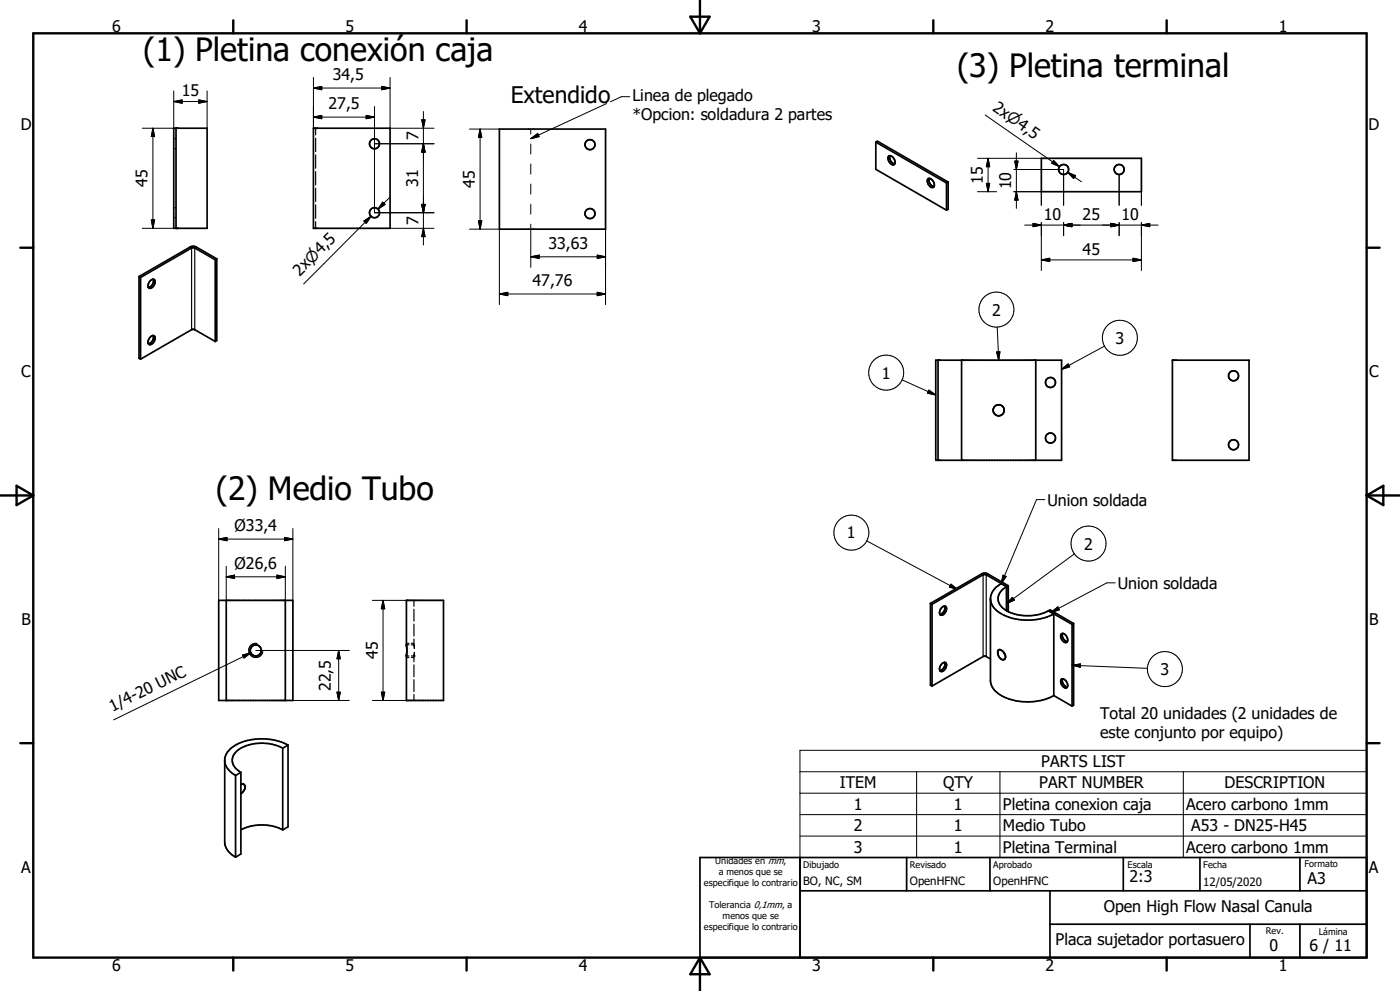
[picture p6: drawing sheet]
<svg xmlns="http://www.w3.org/2000/svg" width="420mm" height="297mm" viewBox="0 0 420 297" stroke-linecap="round" stroke-linejoin="round" font-family="sans-serif">
<g fill="none" stroke="#000" stroke-width=".51">
<path d="M52.1 38.4h10v30h-10zM52.8 38.4v30M94 38.4h23v30h-23zM149.8 38.7h31.9v30h-31.9zM262.7 42.6v8.1l21.2 12.3M262.7 42.6l.5-.3 21.2 12.3M262.7 42.6l21.2 12.2M266.6 46.8a1.6 1.6 0 0 1 1.9 1.8 .75 .75 0 0 1-.6 .8 .75 .75 0 0 1-.8-.5 1.82 1.82 0 0 1-.5-2.1zM267 46.7a2 2 0 0 0 1.4 2.4M278.4 53.6a1.57 1.57 0 0 1 1.9 1.8 .76 .76 0 0 1-.6 .8 .76 .76 0 0 1-.9-.5 1.83 1.83 0 0 1-.4-2.1zM278.8 53.5a2 2 0 0 0 1.4 2.4M283.9 54.8v8.2"/>
<path d="M284.4 54.6l-.5 .2M284.4 54.6v8.1l-.5 .3M312.4 47.4h30v10.1h-30zM64.6 77.9l-6.3-3.7h-.7l-15.4 9M64.6 77.9v24.4M65 77.6l-6.1-3.6a2.03 2.03 0 0 0-1.9 0l-15.3 8.9M65 77.6l-.4 .3M65 77.6v24.5l-.4 .2M41.7 82.9l.5 .3M41.7 82.9v24.5l.5 .2M42.2 83.2v24.4M45.1 84.2a.81 .81 0 0 1 1.1-.4 .81 .81 0 0 1 .3 1.2 1.5 1.5 0 0 1-1.9 1.3 1.76 1.76 0 0 1 .5-2.1z"/>
<path d="M45.9 83.7a2 2 0 0 1-1.4 2.5M45.1 101a.81 .81 0 0 1 1.1-.4 .81 .81 0 0 1 .3 1.2 1.46 1.46 0 0 1-1.9 1.3 1.76 1.76 0 0 1 .5-2.1zM45.9 100.6a1.98 1.98 0 0 1-1.4 2.4M64.6 102.3l-6.2-3.5-.6-.1-15.6 8.9M280.7 108h37.8v30h-37.8zM281.4 108v30M288.5 108v30M310.7 108v30M351.7 108h23v30h-23zM65.6 179.9h22.3v30h-22.3zM67.9 179.9v30M85.6 179.9v30"/>
<path d="M121.9 179.9h11.1v30h-11.1zM297.1 179.4v24.5a6 6 0 0 0 4.1 5 17.6 17.6 0 0 0 14.9-.4M302 175.8l-6.1-3.5-.7-.1-15.6 8.9M302 175.8v7.3M302 175.8l-1.6-.9a4.8 4.8 0 0 0-2.7 6.5 12 12 0 0 0 10.4 4.5 16.4 16.4 0 0 0 8-1.9v24.5M302 175.8a3.7 3.7 0 0 0-1.7 5.9l1.7 1.4M302.5 175.5l-6.2-3.5-1.2-.2-16 9.1M302.5 175.5l-.5 .3M302.5 175.5v7.8M121.9 193.3v.1M121.9 196.5h.1M279.1 180.9l.5 .2"/>
<path d="M279.1 180.9v24.4l.5 .3M279.6 181.1v24.5M282.5 182.1a.81 .81 0 0 1 1.2-.4 .81 .81 0 0 1 .2 1.2 1.43 1.43 0 0 1-1.9 1.3 1.76 1.76 0 0 1 .5-2.1zM282.5 199a.8 .8 0 0 1 1.1-.4 .8 .8 0 0 1 .3 1.2 1.47 1.47 0 0 1-1.9 1.3 1.8 1.8 0 0 1 .5-2.1zM283.4 181.7a2 2 0 0 1-1.4 2.4M283.4 198.5a2 2 0 0 1-1.4 2.5M297.1 197.5l-1.4-.8h-.6l-15.5 8.9M299.5 194.9a1.82 1.82 0 0 1 2.1 1.7 .92 .92 0 0 1-.6 1.1 .92 .92 0 0 1-1.2-.6l-.5-1.2zM301.1 195.5l.4 .7M302 183.1a14.1 14.1 0 0 0 12.5 0M314.5 183.1l.5-.3 7.1 4.1M314.5 183.1l7.1 4"/>
<path d="M318.4 190a1.52 1.52 0 0 1 1.9 1.6v.5a.85 .85 0 0 1-.9 .5 .85 .85 0 0 1-.7-.7 1.71 1.71 0 0 1-.3-1.9zM318.8 189.8a2 2 0 0 0 1.4 2.5M321.6 187.1v24.5M322.1 186.9v24.5l-.5 .2M322.1 186.9l-.5 .2M316.1 208.5l5.5 3.1M318.4 203.6a1.63 1.63 0 0 1 1.6 .7 1.63 1.63 0 0 1 .1 1.7 1.59 1.59 0 0 1-1.9-1.8zM318.8 203.5a2 2 0 0 0 1.4 2.4M67.4 228.2a5.9 5.9 0 0 0 3.3 4.2M70.7 232.4v24.5M72.3 235.1a.96 .96 0 0 1 1.2 .4 .96 .96 0 0 1-.2 1.2l-1 1.2M72.3 231.5v24.5l-1.6 .9"/>
<path d="M72.3 231.5l-1.6 .9M84.8 224.2v24.5M84.8 224.2a13.3 13.3 0 0 0-13.9 1 3.5 3.5 0 0 0 .9 6l.5 .3M86.4 223.3v24.5l-1.6 .9M86.4 223.3l-1.6 .9M86.4 223.3a16.9 16.9 0 0 0-17 .9 4.9 4.9 0 0 0-2 3.5v24.7a5.4 5.4 0 0 0 3.3 4.5M72.3 248.7a14.1 14.1 0 0 1 12.5 0M210 257h200v30h-200zM240 257v30M272 257v10M297 257v10M337 257v10"/>
<path d="M360 257v10M390 257v10M240 267h170M315 277h95M315 267v20M375 277v10M390 277v10"/>
<circle cx="112.3" cy="43.1" r="1.5"/>
<circle cx="177" cy="43.3" r="1.49"/>
<circle cx="319.1" cy="50.8" r="1.5"/>
<circle cx="335.7" cy="50.8" r="1.51"/>
<circle cx="112.3" cy="63.8" r="1.5"/>
<circle cx="177" cy="64" r="1.5"/>
<circle cx="315.1" cy="114.6" r="1.51"/>
<circle cx="370" cy="112.6" r="1.5"/>
<circle cx="299.6" cy="123" r="1.66"/>
<circle cx="315.1" cy="131.3" r="1.51"/>
<circle cx="370.1" cy="133.3" r="1.5"/>
<circle cx="76.7" cy="194.9" r="1.66"/>
</g>
<g fill="none" stroke="#000" stroke-width=".36">
<path d="M94.7 38.4v2M52.1 41.6h.2M52.1 44.6h.2M52.6 41.6h.2M52.6 44.6h.2M94.7 41.4v4M94.7 46.4v4M94.7 51.4v4M94.7 56.4v4M52.1 62.3h.2M52.1 65.3h.2M52.6 62.3h.2"/>
<path d="M52.6 65.3h.2M57 74l.5 .3v24.5M58.9 74l-.5 .3v24.5M94.7 61.4v4M94.7 66.4v2M124.2 179.9v1.8M294.5 172l.4 .3v24.5M296.3 172l-.4 .3v24.5M77.1 192.9a2.11 2.11 0 0 0-2.5 1.7 2.11 2.11 0 0 0 1.8 2.4 2.11 2.11 0 0 0 2.4-1.7M121.9 193.3h.8M121.9 196.6h.8M121.9 192.8h.8"/>
<path d="M121.9 197.1h.8M123.4 193.3h.8M123.4 196.6h.8M123.4 192.8h.8M123.4 197.1h.8M124.2 182.6v3.6M124.2 187v3.6M124.2 191.5l.1 2.9M124.2 196.6v1.8M124.2 199.3v3.5M124.2 193.3h.1M124.2 196.5v.1"/>
<path d="M124.2 196.5h.1M124.3 195.5l-.1 1M124.2 203.7v3.6M124.2 208.2v1.7"/>
</g>
<g fill="#000">
<circle cx="52.8" cy="38.4" r=".25"/>
<circle cx="52.8" cy="68.4" r=".25"/>
<circle cx="124.2" cy="196.6" r=".18"/>
</g>
<g fill="none" stroke="#000" stroke-width=".71">
<path d="M10 10h400v277h-400zM70 6.1v3.9M140 6.1v3.9M207.1 5h5.8l-2.9 5zM210 0v10M280 6.1v3.9M350 6.1v3.9M6.1 74.2h3.9M410 74.2h3.9M0 148.5h10M5 145.6l5 2.9-5 2.9zM410 148.5h10"/>
<path d="M410 148.5l5-2.9v5.8zM6.1 222.7h3.9M410 222.7h3.9M70 287v3.9M140 287v3.9M210 287v10M210 287l2.9 5h-5.8zM280 287v3.9M350 287v3.9"/>
</g>
<g fill="none" stroke="#000" stroke-width=".3">
<path d="M45.9 38.4v30M45.9 38.4l.5 2.5h-1zM52.1 30.4h10M52.1 30.4l2.5-.5v1zM52.1 27.3v11.1h-9.4M59.6 29.9l2.5 .5-2.5 .5zM62.1 27.3v11.1M94 26.4h23M94 26.4l2.5-.5v1zM94 35.1l2.5-.5v1zM94 23.2v15.2M94 35.1h18.3"/>
<path d="M109.9 34.6l2.4 .5-2.4 .5zM112.3 31.9v31.9h17.9M114.5 25.9l2.5 .5-2.5 .5zM117 23.2v15.2h13.2M126.5 35.9h1l-.5 2.5zM127 33.4v40M140.8 38.7h9M144 38.7v30M144 38.7l.5 2.5h-1zM159.2 38.7v1.5M182 31l-22.8 10.6M188.9 29h-2.5l-3.3 1.5"/>
<path d="M295.6 34.5l22.2 15.4M112.3 43.1h17.9M116.9 59.2l-3.5 3.5M127 43.1l.5 2.5h-1zM159.2 43.2v3M159.2 49.2v3M159.2 55.2v3M159.2 41.6l2.1-1.6 .4 .9zM293.2 57.5h5.8M293.2 47.4h19.2M295.9 55h1l-.5 2.5zM296.4 47.4v10.1"/>
<path d="M296.4 47.4l.5 2.6h-1zM304.1 57.5h8.3v4M304.1 50.8h15v10.7M304.4 48.3h1l-.5 2.5zM304.9 45.8v16.7M304.9 57.5l.5 2.5h-1zM315.8 48.5l2 1.4M316.1 48.1l1.7 1.8-2.3-1zM320.3 51.6l4.1 2.9M320.3 51.6l2.4 1.1-.6 .8zM335.7 52.3v9.2M342.4 57.5v4"/>
<path d="M42.7 68.4h9.4M45.4 65.9h1l-.5 2.5zM109.2 66.2l2.1-1.4-1.4 2.2zM111.3 64.8l-1.8 1.8M111.3 64.8l-20.2 20.3M114.8 60.6l.7 .7-2.1 1.4zM117 68.4h13.2M126.5 61.3h1l-.5 2.5zM127 68.4l.5 2.5h-1zM140.8 68.7h9v22.6M143.5 66.2h1l-.5 2.5zM159.2 61.2v3"/>
<path d="M159.2 67.2v12.9M159.2 77h22.5M159.2 77l2.5-.5v.9zM179.2 76.5l2.5 .5-2.5 .4zM181.7 68.7v22.6M307.4 67.5h40M309.9 67l2.5 .5-2.5 .4zM312.4 66.7v14.4M312.4 77.9h30M312.4 77.9l2.5-.5v1zM319.1 67.5l2.5-.5v.9zM319.1 66.7v3.9"/>
<path d="M333.2 67l2.5 .5-2.5 .4zM335.7 66.7v3.9M339.9 77.4l2.5 .5-2.5 .5zM342.4 67.5l2.5-.5v.9zM342.4 66.7v14.4M149.8 88.1h31.9M149.8 88.1l2.5-.5v1zM179.2 87.6l2.5 .5-2.5 .5zM299.2 98l.4 10M270.6 113.8l10.1 4.6M278.7 116.9l2 1.5-2.4-.6zM299 105.5l1-.1-.4 2.6z"/>
<path d="M318.5 110.7l1.9-1.6 .5 .8zM331.3 103.7l-12.8 7M65.6 158.4v21.5M87.9 158.4v21.5M313.4 149.7h-2.5l-10.5 25.2M65.6 161.6h22.3M65.6 161.6l2.5-.5v1zM67.9 172.9h17.7M67.9 172.9l2.5-.5v1zM67.9 169.7v10.2M83.1 172.4l2.5 .5-2.5 .5zM85.4 161.1l2.5 .5-2.5 .5z"/>
<path d="M85.6 169.7v10.2M111.7 179.9h10.2M114.9 179.9v30M114.9 179.9l.5 2.6h-1zM260 162.1l27.3 14.6M285.3 175.1l2 1.6-2.5-.7zM300.9 172.4l.9 .4-1.4 2.1zM303.7 179l.6 .8-2.3 1.1zM322.3 166l-20.3 14.9M334.6 174.7h-2.5l-16.8 8.8M72.8 196.3l2.4-.6-2 1.5zM75.2 195.7l-41.1 20.1"/>
<path d="M76.7 195h28.1M101.6 195v14.9M101.6 195l.5 2.4h-1zM315.3 183.5l2-1.6 .5 .9zM321.6 199.4l22.6 .9M321.6 199.4l2.5-.4v1zM85.6 209.9h19.2M101.1 207.4h1l-.5 2.5zM111.7 209.9h10.2M114.4 207.4h1l-.5 2.5zM240 224.9h170v32.1h-170zM240 231.3h170"/>
<path d="M240 237.7h170M275 231.3v25.7M300 231.3v25.7M355 231.3v25.7M240 244.2h170M240 250.6h170"/>
<circle cx="298.9" cy="92.8" r="5.2"/>
<circle cx="265.8" cy="111.7" r="5.3"/>
<circle cx="336" cy="101.2" r="5.2"/>
<circle cx="255.4" cy="159.6" r="5.2"/>
<circle cx="326.6" cy="162.9" r="5.2"/>
<circle cx="349.5" cy="200.5" r="5.3"/>
</g>
<g fill="#000" stroke="#000" stroke-width=".3">
<path d="M52.1 30.4l2.5-.5v1zM59.6 29.9l2.5 .5-2.5 .5zM94 26.4l2.5-.5v1zM94 35.1l2.5-.5v1zM109.9 34.6l2.4 .5-2.4 .5zM114.5 25.9l2.5 .5-2.5 .5zM126.5 35.9h1l-.5 2.5zM45.9 38.4l.5 2.5h-1zM127 43.1l.5 2.5h-1zM144 38.7l.5 2.5h-1zM159.2 41.6l2.1-1.6 .4 .9zM295.9 55h1l-.5 2.5z"/>
<path d="M296.4 47.4l.5 2.6h-1zM304.4 48.3h1l-.5 2.5zM304.9 57.5l.5 2.5h-1zM316.1 48.1l1.7 1.8-2.3-1zM320.3 51.6l2.4 1.1-.6 .8zM45.4 65.9h1l-.5 2.5zM109.2 66.2l2.1-1.4-1.4 2.2zM114.8 60.6l.7 .7-2.1 1.4zM126.5 61.3h1l-.5 2.5zM127 68.4l.5 2.5h-1zM143.5 66.2h1l-.5 2.5zM159.2 77l2.5-.5v.9z"/>
<path d="M179.2 76.5l2.5 .5-2.5 .4zM309.9 67l2.5 .5-2.5 .4zM312.4 77.9l2.5-.5v1zM319.1 67.5l2.5-.5v.9zM333.2 67l2.5 .5-2.5 .4zM339.9 77.4l2.5 .5-2.5 .5zM342.4 67.5l2.5-.5v.9zM149.8 88.1l2.5-.5v1zM179.2 87.6l2.5 .5-2.5 .5zM278.7 116.9l2 1.5-2.4-.6zM299 105.5l1-.1-.4 2.6zM318.5 110.7l1.9-1.6 .5 .8z"/>
<path d="M65.6 161.6l2.5-.5v1zM67.9 172.9l2.5-.5v1zM83.1 172.4l2.5 .5-2.5 .5zM85.4 161.1l2.5 .5-2.5 .5zM285.3 175.1l2 1.6-2.5-.7zM300.9 172.4l.9 .4-1.4 2.1zM303.7 179l.6 .8-2.3 1.1zM72.8 196.3l2.4-.6-2 1.5zM101.6 195l.5 2.4h-1zM114.9 179.9l.5 2.6h-1zM315.3 183.5l2-1.6 .5 .9zM321.6 199.4l2.5-.4v1z"/>
<path d="M101.1 207.4h1l-.5 2.5zM114.4 207.4h1l-.5 2.5z"/>
</g>
<g font-size="9.6">
<text x="43" y="18.3">(1) Pletina conexión caja</text>
<text x="287.1" y="23.1">(3) Pletina terminal</text>
<text x="64.7" y="149.8">(2) Medio Tubo</text>
</g>
<text font-size="6.9" x="153.2" y="30.9">Extendido</text>
<g font-size="4.8">
<text x="33.7" y="9.6">6</text>
<text x="103.7" y="9.6">5</text>
<text x="173.7" y="9.6">4</text>
<text x="243.7" y="9.6">3</text>
<text x="313.6" y="9.6">2</text>
<text x="383.6" y="9.6">1</text>
<text x="54.5" y="28.9">15</text>
<text x="99.8" y="24">34,5</text>
<text x="98.5" y="32.7">27,5</text>
<text x="189.7" y="30.3">Linea de plegado</text>
<text x="297.5" y="32.9" transform="rotate(35 297.5 32.9)">2xn4,5</text>
<text x="6.2" y="38.9">D</text>
<text x="189.7" y="36.1">*Opcion: soldadura 2 partes</text>
<text x="410.5" y="38.9">D</text>
<text x="125.5" y="42.1" transform="rotate(-90 125.5 42.1)">7</text>
<text x="44.3" y="56.1" transform="rotate(-90 44.3 56.1)">45</text>
<text x="125.4" y="56.1" transform="rotate(-90 125.4 56.1)">31</text>
<text x="142.4" y="56.3" transform="rotate(-90 142.4 56.3)">45</text>
<text x="294.8" y="55.1" transform="rotate(-90 294.8 55.1)">15</text>
<text x="303.3" y="56.8" transform="rotate(-90 303.3 56.8)">10</text>
<text x="313.1" y="65.9">10</text>
<text x="324.8" y="65.9">25</text>
<text x="336.4" y="65.9">10</text>
<text x="125.5" y="67.4" transform="rotate(-90 125.5 67.4)">7</text>
<text x="164.5" y="74.6">33,63</text>
<text x="324.8" y="76.3">45</text>
<text x="90" y="82.9" transform="rotate(-45 90 82.9)">2xn4,5</text>
<text x="159.8" y="85.7">47,76</text>
<text x="297.6" y="94.6">2</text>
<text x="334.6" y="103">3</text>
<text x="6.4" y="113.1">C</text>
<text x="264.5" y="113.5">1</text>
<text x="410.7" y="113.1">C</text>
<text x="314.2" y="151.5">Union soldada</text>
<text x="70.4" y="159.2">Ø33,4</text>
<text x="254.1" y="161.4">1</text>
<text x="325.2" y="164.7">2</text>
<text x="70.4" y="170.5">Ø26,6</text>
<text x="335.3" y="176.4">Union soldada</text>
<text x="6.4" y="187.4">B</text>
<text x="410.7" y="187.4">B</text>
<text x="113.3" y="197.6" transform="rotate(-90 113.3 197.6)">45</text>
<text x="348.1" y="202.3">3</text>
<text x="99.2" y="207.1" transform="rotate(-90 99.2 207.1)">22,5</text>
<text x="33.8" y="213.4" transform="rotate(-26 33.8 213.4)">1/4-20 UNC</text>
<text x="330" y="215.3">Total 20 unidades (2 unidades de</text>
<text x="330" y="221.1">este conjunto por equipo)</text>
<text x="312.4" y="229.9">PARTS LIST</text>
<text x="252" y="236.3">ITEM</text>
<text x="283" y="236.3">QTY</text>
<text x="311.7" y="236.3">PART NUMBER</text>
<text x="367.4" y="236.3">DESCRIPTION</text>
<text x="256.2" y="242.7">1</text>
<text x="286.2" y="242.7">1</text>
<text x="300.9" y="242.7">Pletina conexion caja</text>
<text x="355.9" y="242.7">Acero carbono 1mm</text>
<text x="256.2" y="249.1">2</text>
<text x="286.2" y="249.1">1</text>
<text x="300.9" y="249.2">Medio Tubo</text>
<text x="357.4" y="249.1">A53 - DN25-H45</text>
<text x="256.2" y="255.6">3</text>
<text x="286.2" y="255.5">1</text>
<text x="300.9" y="255.6">Pletina Terminal</text>
<text x="355.9" y="255.6">Acero carbono 1mm</text>
<text x="6.4" y="261.6">A</text>
<text x="410.6" y="261.6">A</text>
<text x="338.8" y="264.2">2:3</text>
<text x="392.3" y="265">A3</text>
<text x="331.1" y="273.3">Open High Flow Nasal Canula</text>
<text x="316.7" y="283.3">Placa sujetador portasuero</text>
<text x="380.9" y="284.9">0</text>
<text x="392.9" y="284.9">6 / 11</text>
<text x="33.7" y="290.9">6</text>
<text x="103.7" y="290.9">5</text>
<text x="173.7" y="290.9">4</text>
<text x="243.7" y="290.9">3</text>
<text x="313.6" y="290.9">2</text>
<text x="383.6" y="290.9">1</text>
</g>
<g font-size="3.4">
<text x="241" y="265.3">BO, NC, SM</text>
<text x="273" y="265.3">OpenHFNC</text>
<text x="298" y="265.3">OpenHFNC</text>
<text x="361" y="265.4">12/05/2020</text>
</g>
<g font-size="2.7">
<text x="214.6" y="259.1">Unidades en mm,</text>
<text x="215.6" y="262.4">a menos que se</text>
<text x="241" y="260.1">Dibujado</text>
<text x="273" y="260.1">Revisado</text>
<text x="298" y="260.1">Aprobado</text>
<text x="338.2" y="260">Escala</text>
<text x="361" y="260.1">Fecha</text>
<text x="391.3" y="259.9">Formato</text>
<text x="211.2" y="265.7">especifique lo contrario</text>
<text x="212.8" y="272.2">Tolerancia 0,1mm, a</text>
<text x="216.8" y="275.5">menos que se</text>
<text x="211.2" y="278.8">especifique lo contrario</text>
<text x="379.8" y="280">Rev.</text>
<text x="395.6" y="280.2">Lámina</text>
</g>
</svg>
